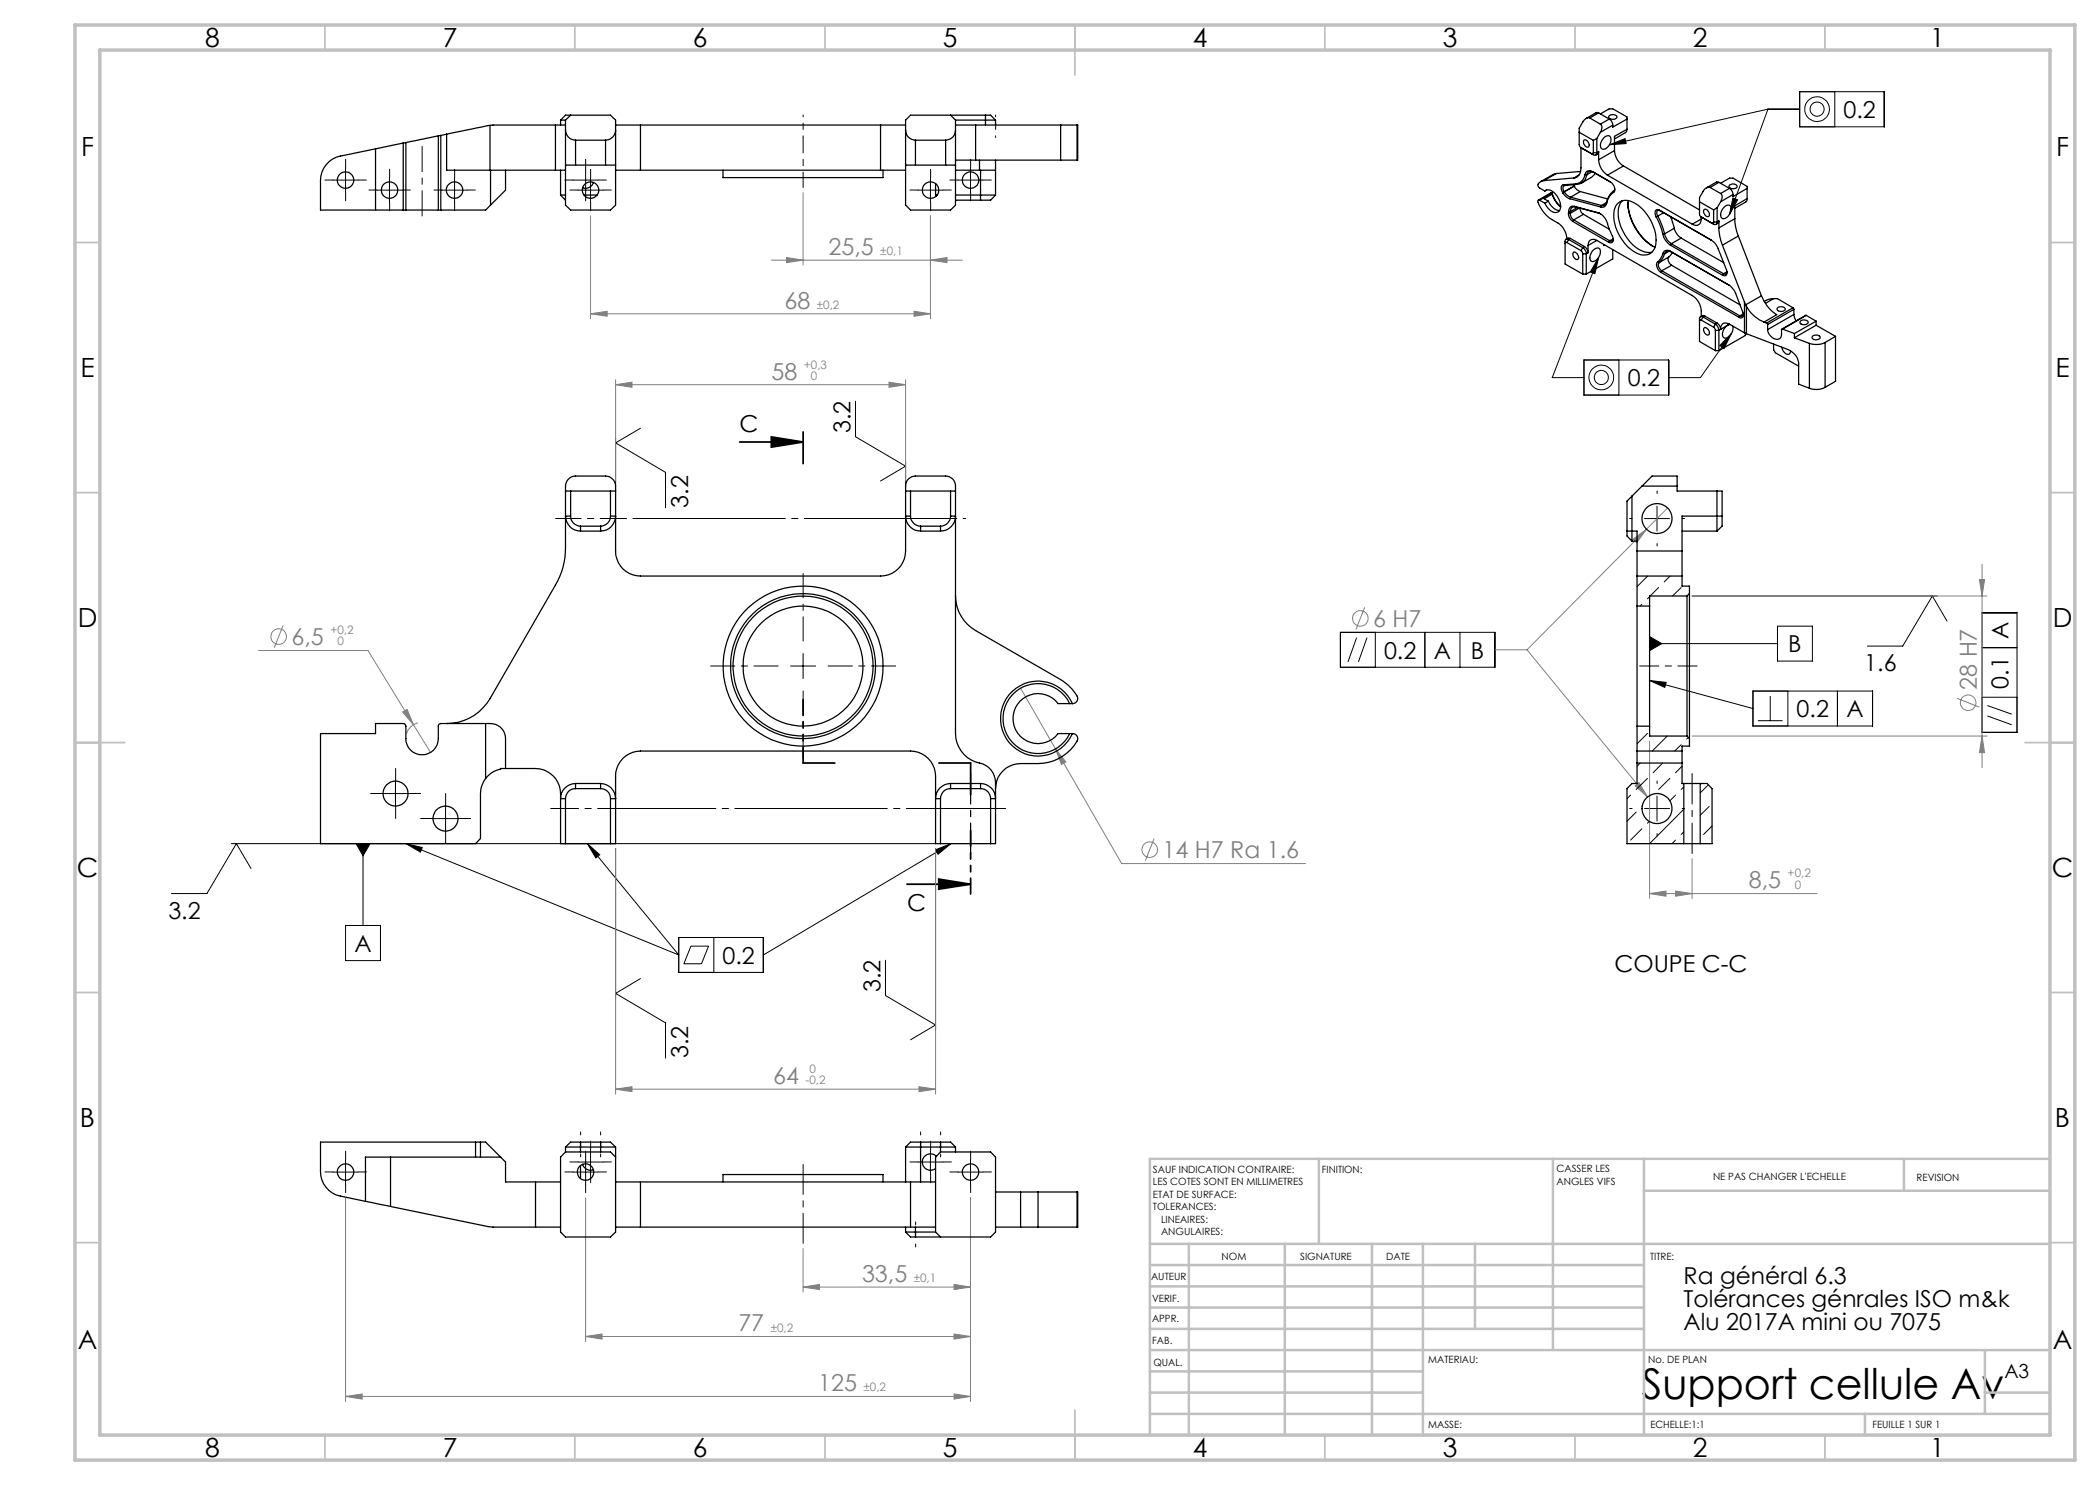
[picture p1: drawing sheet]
<svg xmlns="http://www.w3.org/2000/svg" width="420mm" height="297mm" viewBox="0 0 420 297" stroke-linecap="round" stroke-linejoin="round" font-family="sans-serif">
<g fill="none" stroke="#808080" stroke-width=".2">
<path d="M160.6 38.5v14.5M118.1 43.2v20.5M154.3 52h38.2M157.3 51.5l3.3 .5-3.3 .5zM186.1 52l3.3-.5v1zM186.1 43.2v20.5M118.1 62.8h68M118.1 62.8l3.3-.5v.9zM123.1 76.9l3.3-.5v1.1zM123.1 75.9v20.3M123.1 76.9h58M177.8 76.4l3.3 .5-3.3 .6z"/>
<path d="M181.1 75.9v20.3M182.8 62.3l3.3 .5-3.3 .4zM326.6 107.8l2.7-1.9-2 2.6zM333.5 101.6l-28.1 28.4M338.4 119.2h59M395.9 115.9h1l-.5 3.3zM396.4 112.9v40.7M51.7 130.1h21.9l9.1 14.9M56.6 125.1l-1.7 4.4M204.1 137.7l20.2 35h36.8M272.9 121.5l-1.7 4.4M299 130h6.4"/>
<path d="M305.4 130l24.1 29.4M391.4 139.7l4.5 1.7M80.5 142.4l.9-.5 1.3 3.1zM82.7 145l3.4 5.5M83.6 144.6a3.2 3.2 0 0 0-2.3 2.2M211.1 149.8l2.1 2.6-.9 .5zM327 157.2l.8-.7 1.7 2.9zM329.9 148.2v31.5M338.4 147.2h59M396.4 147.2l.5 3.3h-1zM123.1 169.7v49.1M187.1 169.7v49.1"/>
<path d="M230.8 167.7l-1.7 4.5M329.9 178.7h33.5M329.9 178.7l3.3-.5v1zM335.1 178.2l3.3 .5-3.3 .5zM338.4 171.7v8M123.1 217.8l3.3-.5v1zM123.1 217.8h64M183.8 217.3l3.3 .5-3.3 .5zM69.1 239.6v40.7M117.1 239.6v28.7M194.1 239.6v40.7M160.6 249.7v8.7"/>
<path d="M160.6 257.4h33.5M160.6 257.4l3.3-.5v1zM190.8 256.9l3.3 .5-3.3 .5zM69.1 279.3h125M69.1 279.3l3.3-.5v1zM117.1 267.3l3.3-.5v1zM117.1 267.3h77M190.8 278.8l3.3 .5-3.3 .5zM190.8 266.8l3.3 .5-3.3 .5z"/>
<circle cx="55.7" cy="127.3" r="1.56"/>
<circle cx="272.1" cy="123.7" r="1.55"/>
<circle cx="393.6" cy="140.5" r="1.55"/>
<circle cx="229.9" cy="169.9" r="1.56"/>
</g>
<g fill="none" stroke="#000" stroke-width=".2">
<path d="M359.9 18.3h17v7.1h-17zM367 18.3v7.1M66.6 36h5M69.1 33.5v5M75.4 38h5M77.9 35.5v5M88.4 38h5M90.9 35.5v5M114.6 36h5M115.6 38h5M117.1 33.5v5M118.1 35.5v5"/>
<path d="M183.6 38h5M186.1 35.5v5M191.6 36h5M194.1 33.5v5M321.9 29l3.1-1.3 .2 1zM346.6 39.6l.9 .4-1.6 2.9zM353.6 21.8h6.3M353.6 21.8l-7.7 21.1M353.6 21.8l-31.7 7.2M319.7 51.5l-.7 3.2-.9-.3zM319.7 51.5l-9.3 24h6.4M316.8 72h16.9v7h-16.9z"/>
<path d="M323.8 72v7M346.3 66.7l-6.2 8.8h-6.4M346.3 66.7l-1.5 3-.8-.6zM123.1 87.6v9.6M128.1 85.7l-5 2.9 10 5.9v7.1M171.1 80.3v7l10 5.9-5 3M181.1 92.2v5M328.9 103.7h5M331.4 101.2v5M338.4 119.2h49.1M158.1 133.2h5M160.6 130.7v5"/>
<path d="M268.1 126.5h30.9v7h-30.9zM271.3 127.5l-1.7 4.9M273.4 127.5l-1.7 4.9M275.1 126.5v7M285 126.5v7M292 126.5v7M329.9 136.1l20.7 5.6M329.9 128.7h25.6M329.9 136.1l3.3 .4-.2 1zM329.9 127.3l2.5 1.4-2.5 1.4zM350.6 138.2h23.9v7h-23.9zM354 139.2v4.9"/>
<path d="M355.5 125.2h7v7h-7zM357.6 138.2v7M367.5 138.2v7M389.4 124.2l-2.9-5-6 10h-7M396.4 122.6h7v23.9h-7zM396.4 139.4h7M396.4 129.5h7M76.6 158.7h5M79.1 156.2v5M331.4 159.2v5M351.6 144.1h4.9M397.5 143.2l4.8 1.8"/>
<path d="M397.5 141.1l4.8 1.7M46.2 168.7h140.9M50.2 173.7l-2.9-5-5.9 10h-7.1M71.2 168.7h2.8l-1.4 2.5zM72.6 168.7v16.4M81.2 168.7l54.5 22.3-18.2-22.3M81.2 168.7l3.3 .8-.4 .9zM86.6 163.7h5M89.1 161.2v5M117.5 168.7l2.4 2.3-.7 .6zM123.1 169.7v30M187.1 170l3.1-1.3-2.6 2.1z"/>
<path d="M187.1 169.7v36.3M190.2 168.7l-37.5 22.3M328.9 161.7h5M69.1 185.1h7v7h-7zM128.1 195.7l-5 3 10 5.9v7M135.7 187.5h17v7h-17zM138.2 189.2h3.5l-1.4 3.6h-3.5zM142.8 187.5v7M177.1 192v7.1l10 5.9-5 3M66.6 234.4h5M69.1 231.9v5M114.6 234.4h5"/>
<path d="M115.6 232.4h5M117.1 231.9v5M118.1 229.9v5M183.6 232.4h5M186.1 229.9v5M191.6 234.4h5M194.1 231.9v5"/>
<circle cx="363.4" cy="21.8" r="1.42"/>
<circle cx="363.4" cy="21.8" r="2.47"/>
<circle cx="320.3" cy="75.5" r="2.47"/>
<circle cx="320.3" cy="75.5" r="1.4"/>
</g>
<path d="M147.9 88.4h12.7M154.3 87.4l6.3 1-6.3 1zM181.4 176.8h12.7M187.7 175.8l6.4 1-6.4 1z" fill="none" stroke="#000" stroke-width=".35"/>
<path d="M194.1 154.7v16M338.4 154.7v16M194.1 170.7v-16" fill="none" stroke="#000" stroke-width=".2" stroke-dasharray="30.5 1.3 1.3 1.3" stroke-dashoffset="24.4"/>
<path d="M201.1 161.7h-77.8" fill="none" stroke="#000" stroke-width=".2" stroke-dasharray="30.5 1.3 1.3 1.3" stroke-dashoffset="10.6"/>
<path d="M193.1 103.7h-68.3" fill="none" stroke="#000" stroke-width=".2" stroke-dasharray="30.5 1.3 1.3 1.3" stroke-dashoffset="-1.8"/>
<path d="M84.4 29.3v13.9M125.1 103.7h-14" fill="none" stroke="#000" stroke-width=".2" stroke-dasharray="30.5 1.3 1.3 1.3" stroke-dashoffset="25.4"/>
<path d="M125.1 161.7h-15" fill="none" stroke="#000" stroke-width=".2" stroke-dasharray="30.5 1.3 1.3 1.3" stroke-dashoffset="24.9"/>
<path d="M155.6 133.2h-13.5M160.6 128.2v-13.5M160.6 138.2v13.5M165.6 133.2h13.5" fill="none" stroke="#000" stroke-width=".2" stroke-dasharray="30.5 1.3 1.3 1.3" stroke-dashoffset="25.6"/>
<g fill="none" stroke="#000" stroke-width=".2" stroke-dasharray="30.5 1.3 1.3 1.3">
<path d="M66.6 36h-1.6M69.1 33.5v-1.6M69.1 38.5v1.7M71.6 36h1.7M75.4 38h-1.6M77.9 35.5v-1.6M80.4 38h1.7M88.4 38h-1.6M90.9 35.5v-1.6M93.4 38h1.7M114.6 36h-1.6M115.6 38h-1.6"/>
<path d="M117.1 33.5v-1.6M117.1 38.5v1.7M118.1 35.5v-1.6M119.6 36h1.7M120.6 38h1.7M183.6 38h-1.6M186.1 35.5v-1.6M188.6 38h1.7M191.6 36h-1.6M194.1 33.5v-1.6M194.1 38.5v1.7M196.6 36h1.7"/>
<path d="M77.9 40.5v1.7M90.9 40.5v1.7M118.1 40.5v1.7M186.1 40.5v1.7M331.4 98.7v-.5M326.4 103.7h-.5M331.4 108.7v.5M336.4 103.7h.5M76.6 158.7h-2.5M79.1 156.2v-2.5M81.6 158.7h2.5M331.4 156.7v-.5"/>
<path d="M79.1 161.2v2.5M86.6 163.7h-2.5M89.1 161.2v-2.5M89.1 166.2v2.5M91.6 163.7h2.5M326.4 161.7h-.5M331.4 166.7v.5M336.4 161.7h.5M66.6 234.4h-1.6M69.1 231.9v-1.7M69.1 236.9v1.6M71.6 234.4h1.7"/>
<path d="M114.6 234.4h-1.6M115.6 232.4h-1.6M117.1 231.9v-1.7M117.1 236.9v1.6M118.1 229.9v-1.7M118.1 234.9v1.6M119.6 234.4h1.7M120.6 232.4h1.7M183.6 232.4h-1.6M186.1 229.9v-1.7M186.1 234.9v1.6M188.6 232.4h1.7"/>
<path d="M191.6 234.4h-1.6M194.1 231.9v-1.7M194.1 236.9v1.6M196.6 234.4h1.7"/>
</g>
<path d="M160.6 23v4.5M199.1 27.5v-4.5" fill="none" stroke="#000" stroke-width=".2" stroke-dasharray="30.5 1.3 1.3 1.3" stroke-dashoffset="30.1"/>
<path d="M160.6 27.5v10" fill="none" stroke="#000" stroke-width=".2" stroke-dasharray="30.5 1.3 1.3 1.3" stroke-dashoffset="27.4"/>
<path d="M327.9 133.2h11.5" fill="none" stroke="#000" stroke-width=".2" stroke-dasharray="30.5 1.3 1.3 1.3" stroke-dashoffset="26.6"/>
<path d="M116.1 231.4v-5M120.1 231.4v-5M184.1 231.4v-5M188.1 231.4v-5M183.1 244.4v5" fill="none" stroke="#000" stroke-width=".2" stroke-dasharray="30.5 1.3 1.3 1.3" stroke-dashoffset="29.9"/>
<path d="M160.6 232.9v15.8" fill="none" stroke="#000" stroke-width=".2" stroke-dasharray="30.5 1.3 1.3 1.3" stroke-dashoffset="24.5"/>
<path d="M160.6 152.6v-12.7M194.1 178.8v-12.7" fill="none" stroke="#000" stroke-width=".35" stroke-dasharray="6.3 1.3 1.3 1.3 1.3 1.3" stroke-dashoffset="3.2"/>
<path d="M160.6 92.7v-6.3M167 152.6h-6.4M194.1 152.6h-6.3M194.1 159v-6.4" fill="none" stroke="#000" stroke-width=".35" stroke-dasharray="6.3 1.3 1.3 1.3 1.3 1.3"/>
<g fill="none" stroke="#c0c0c0" stroke-width=".35">
<path d="M65 5v5M115 5v5M165 5v5M215 5v10M265 5v5M315 5v5M365 5v5M15 48.5h5M410 48.5h5M15 98.5h5M410 98.5h5M15 148.5h10"/>
<path d="M405 148.5h10M15 198.5h5M410 198.5h5M15 248.5h5M410 248.5h5M65 287v5M115 287v5M165 287v5M215 282v10M265 287v5M315 287v5M365 287v5"/>
</g>
<g fill="none" stroke="#c0c0c0" stroke-width=".5">
<path d="M263.8 231.8v17M310.6 231.8v38.2M328.8 231.8v55.2M328.8 238.2h81.2M380.8 231.8v6.4M410 231.8h-180v55.2M230 248.8h180M230 257.3h98.8M230 253h98.8M237.8 248.8v38.2M257 248.8v38.2M274.4 248.8v38.2"/>
<path d="M284.6 248.8v38.2M295 248.8v17M230 265.8h98.8M230 261.5h98.8M230 278.5h54.6M230 274.3h54.6M230 270h180M397 278.5h13M397 270v12.8M230 282.8h180M373 282.8v4.2"/>
</g>
<path d="M15 5h400v287h-400zM20 10h390v277h-390z" fill="none" stroke="#c0c0c0" stroke-width=".7"/>
<g fill="#000">
<path d="M154.3 87.4l6.3 1-6.3 1zM187.7 175.8l6.4 1-6.4 1z"/>
<path d="M81.2 168.7l3.3 .8-.4 .9zM117.5 168.7l2.4 2.3-.7 .6zM187.1 170l3.1-1.3-2.6 2.1zM71.2 168.7l1.4 2.5 1.4-2.5zM346.6 39.6l.9 .4-1.6 2.9zM321.9 29l3.1-1.3 .2 1zM346.3 66.7l-1.5 3-.8-.6zM319.7 51.5l-.7 3.2-.9-.3zM329.9 136.1l3.3 .4-.2 1zM329.9 127.3l2.5 1.4-2.5 1.4z"/>
</g>
<g fill="#808080">
<path d="M177.8 76.4l3.3 .5-3.3 .6zM123.1 76.9l3.3-.5v1.1zM183.8 217.3l3.3 .5-3.3 .5zM123.1 217.8l3.3-.5v1zM190.8 266.8l3.3 .5-3.3 .5zM117.1 267.3l3.3-.5v1z"/>
<path d="M80.5 142.4l2.2 2.6-1.3-3.1zM211.1 149.8l1.2 3.1 .9-.5zM118.1 62.8l3.3-.5v.9zM182.8 62.3l3.3 .5-3.3 .4zM157.3 51.5l3.3 .5-3.3 .5zM186.1 52l3.3-.5v1zM329.9 178.7l3.3-.5v1zM335.1 178.2l3.3 .5-3.3 .5zM326.6 107.8l.7 .7 2-2.6zM327 157.2l2.5 2.2-1.7-2.9zM69.1 279.3l3.3-.5v1zM190.8 278.8l3.3 .5-3.3 .5zM160.6 257.4l3.3-.5v1zM190.8 256.9l3.3 .5-3.3 .5z"/>
<path d="M395.9 115.9h1l-.5 3.3zM396.4 147.2l.5 3.3h-1z"/>
</g>
<g fill="none" stroke="#000" stroke-width=".25">
<path d="M75.1 29.8l-7 1.4a5 5 0 0 0-4 4.9v5.9h16.5M75.1 29.8v12.2M80.6 28.6v13.4M80.6 28.6l-5.5 1.2M81.2 28.5l-.6 .1M81.2 28.5v13.5M87.7 27.2l-6.5 1.3M87.7 27.2v14.8M88.2 27.1l-.5 .1M88.2 27.1v14.9M89.3 26.8v7.2h8.7M89.3 26.8l-1.1 .3"/>
<path d="M98 25.1l-8.7 1.7M98 34h13.1M98 25.1v8.9M98.1 34v7M101.1 34v4l-3 3M111.1 25h2M111.1 34h2M111.1 25l-13.1 .1M111.1 25v9M112.1 24h1M112.1 39h1M112.1 24v1"/>
<path d="M112.1 34v5M112.1 39l1 1M113.1 26a2.05 2.05 0 0 0 2 2M113.1 33h2M114.1 23h-1l-1 1M114.1 23h8l1 1v17l-1 1h-8l-1-1v-17M114.1 23l-1 1M115.1 28v5M115.1 28h6M115.1 33h6M116.8 39h2.6M118.7 36.5a1.69 1.69 0 0 1-2.2 1.1"/>
<path d="M121.1 33h2M121.1 28v5M123.1 26a2.05 2.05 0 0 1-2 2M123.1 25h5M123.1 34h5M128.1 25v9M128.1 25h48M128.1 34h48M144.6 34v1.5h32v-1.5M176.1 25h5M176.1 34h5M176.1 25v9"/>
<path d="M181.1 26a1.99 1.99 0 0 0 2 2M181.1 33h2M183.1 28h6M183.1 28v5M183.1 33h6M187.1 39h.3M187.1 36.7v2.3M187.1 39l.2 .2M189.1 33h2M189.1 28v5M190.1 23l1 1M191.1 26a1.99 1.99 0 0 1-2 2"/>
<path d="M191.1 32h4M191.1 25h4M191.1 34h4.8M191.1 24h8M191.1 39h8M195.1 25h17M195.1 25v7M195.1 32h17M195.9 34h3.2M195.9 32v2M196.1 34v6M197.1 23h1l1 1"/>
<path d="M197.1 23h-15l-1 1v17l1 1h8l1-1v-17M197.1 23v2M199.1 39l-1 1h-2M199.1 24v1M199.1 32v7M212.1 32h3.3M212.1 25h3.3M212.1 25v7M215.4 25h.1v7h-.1M215.4 25v7M308.8 36.1a1.03 1.03 0 0 0-1.1 1.2l1.3 .9M309 38.2a1.77 1.77 0 0 1 2.4 1 2.66 2.66 0 0 1 .4 3.1 1.5 1.5 0 0 1-2.2-.7l-.6-1"/>
<path d="M309.3 38l-.3 .2M310.4 38.6h-.3l-2.4 1.4M310.4 38.6l-2.5 1.4M310.4 38.6h.1M310.4 38.8l.9 1.7 .8 .9M310.4 38.6l.8 1.7 .9 1M310.4 38.8l-1.6 1 .9 .4M310.4 38.6v.2M311.3 34.7l-.7 .2-2.5 1.4M311.3 34.7l-2.5 1.4M312.6 38.6h.1M312.6 38.6a2.67 2.67 0 0 0 1.4 1.2"/>
<path d="M312.7 37a.97 .97 0 0 0-.1 1.6M312.7 37l.2 .1M312.8 38.4l.5 .5 .8 .5M312.8 38.3v.1M312.8 38.3l-.2 .3M312.8 38.4l-.2 .2M312.9 37.1a.74 .74 0 0 0-.1 1.2M314 39.8l6.2 1.6M314.1 39.4l-.1 .4M314.1 39.4l6.2 1.7M314.6 36.9l.2 .3M314.8 37.2a2.22 2.22 0 0 0 1.3 1.1"/>
<path d="M314.8 37.2h.1M314.8 35.6l-6 .5M314.8 37.2l-2 1.2M314.8 37.2l-2 1.1M315.2 36.8l-2.5 .2M315.2 36.8l.3 .1M315.5 36.9l-2.6 .2M315.8 35l-1 .6M315.8 26.5l2.9 1.6M316.1 38.3l5.4 1.5M316.1 38.3l-2 1.1M316.1 34.3l-4.8 .4"/>
<path d="M316.2 29.5v4.1a1.76 1.76 0 0 1-1.4 2M316.2 29.5l2.1 1.3M316.2 29.5l2.5 1.4M316.8 28a.92 .92 0 0 1 .9 .5 .92 .92 0 0 1-.1 .9 .99 .99 0 0 1-.8-1.4zM317 34.9a2.12 2.12 0 0 1-1.8 1.9M317 34.9l.4 .1M317.4 35a2.16 2.16 0 0 1-1.9 1.9M318 23.6a1.25 1.25 0 0 0-1.5 .8l-.7 1.2v3.4l.4 .5M318 23.6l2.1 1.2M318.3 30.8l.4 .1M318.5 34.3l-1.1 .7M318.6 34.4l3.5 2a1.48 1.48 0 0 1 .6 2.1"/>
<path d="M318.6 34.4a.93 .93 0 0 0-1.6 .5M318.6 34.4l.1 .1a.83 .83 0 0 0-1.3 .5M318.7 30.5l-.2 .3h-.2M318.7 28.1v2.4M318.7 30.5h.7M319 34.6l-.6 .8-2.1 1.2M319.4 30.5a.42 .42 0 0 1-.2 .5 .42 .42 0 0 1-.5-.1M319.4 27.7l-.7 .4M319.4 27.7v2.8M319.7 30.3l-.1 .4-.4 .3M319.7 32a3.9 3.9 0 0 0 1.8 3M319.7 22.6l-.5-.1-1.9 1.2"/>
<path d="M319.7 30.3v1.7M319.7 30.3l-.3 .2M319.7 22.6l-1.7 1M319.7 22.6l2.1 1.2M320.1 24.8a1.16 1.16 0 0 1 0 1.7M320.1 26.5l-.7 1.2M320.1 22.8l1.7-1h.7l2.9 1.6v2.5M320.8 27.5a.72 .72 0 0 1 .8-.4 .72 .72 0 0 1 .6 .7 1.88 1.88 0 0 1-1.7 2 1.19 1.19 0 0 1 0-1.8zM321.5 35l17 9.8M321.8 23.2a.98 .98 0 0 1 1.6 .3 1 1 0 0 1-1.7-.1zM321.8 23.8a1.38 1.38 0 0 1 .7 1.2M321.8 23.8l-1.7 1"/>
<path d="M322.5 25l-2.4 1.5M322.7 38.5a3.5 3.5 0 0 0-1.4 2.2M322.8 38.2a4 4 0 0 0-1.5 2.3M322.8 38.2l-.1 .3M322.9 30.1a3.9 3.9 0 0 0 1.8 3.1M322.9 30.1l-3.2 1.9M323 37.8l-.2 .4M324.7 33.2l-3.2 1.8M324.7 33.2l15.2 8.8M325.4 25.9l-.2 .5-2.3 1.4M325.4 23.8l-2.9 1.6v-.4M325.4 25.9l-2.5 1.4v2.8"/>
<path d="M342 37.5a1.25 1.25 0 0 0-1.4 .8l-.7 1.2v3.5l.4 .4M342 37.5l2.1 1.2M343.8 36.5l-.5-.1-2 1.2M343.8 36.5l-1.8 1M343.8 36.5l2.1 1.2M344.1 38.7a1.32 1.32 0 0 1 0 1.7M344.1 36.7l1.8-1.1h.7l2.8 1.7v2.4M345.9 37.7a1.6 1.6 0 0 1 .7 1.2M345.9 37a.93 .93 0 0 1 1.5 .4 .97 .97 0 0 1-1.6-.2zM345.9 37.7l-1.8 1M346.6 38.9l-2.5 1.5M349.4 39.7l-.2 .6-2.2 1.4"/>
<path d="M349.4 37.7l-2.8 1.6v-.4M349.4 39.7l-2.4 1.5v2.5M80.6 42h.6M81.2 42h6.5M87.7 42h.5M98.1 41l-1 1h-8.9M191.1 40h5M307.9 40a.27 .27 0 0 0-.3 .1 .27 .27 0 0 0 0 .4 7.3 7.3 0 0 0 4 4.1 4.1 4.1 0 0 1 1.8 3.2M307.9 40l1.1 .6M309.7 40.2a2.81 2.81 0 0 0 2.2 1.9M309.7 40.2l-.7 .4M313.4 48.5a.21 .21 0 0 0-.3 0 .21 .21 0 0 0-.1 .2"/>
<path d="M313.4 48.5l2.8 1.6M313.7 42.6a1.93 1.93 0 0 0 .9 1.7M313.7 42.6l.3 .1M313.7 42.3v.3M313.7 47.9a.42 .42 0 0 0-.5-.1 .42 .42 0 0 0-.2 .5v4.5l3.5 2M313.7 42.3h.4M313.7 47.9l2.8 1.6M313.7 47.9l-.3 .6M314 42.7a1.49 1.49 0 0 0 .7 1.3M314.1 47.7l-.4-.1-.5 .2M314.1 42.3l-.1 .4M314.1 47.7l2.8 1.6"/>
<path d="M314.1 47.7l-.4 .2M314.6 44.3l7.2 4.2M314.7 50.5a.92 .92 0 0 1 .8 .4 .92 .92 0 0 1 0 1 .99 .99 0 0 1-.8-1.4zM314.7 44l7.2 4.2M314.7 44l-.1 .3M314.9 41.3a.91 .91 0 0 0-1.2 1M314.9 41.3l4.7 1.2M314.9 41.3l.2 .1M315.1 41.4a.8 .8 0 0 0-1 .9M315.1 41.4l4.7 1.2M315.5 41.5l-1.4 .8M315.9 41.6l-1.9 1.1"/>
<path d="M316 41.6a1.49 1.49 0 0 0 .7 1.3M316.2 50.1l.3 .7M316.5 49.5a1.6 1.6 0 0 1 .8 1.3M316.5 50.8h.8M316.5 49.5l-.3 .6M316.5 50.8v4M316.5 54.8h.8M316.7 42.9l5.2 3M316.7 42.9l-2 1.1M316.9 49.3a1.6 1.6 0 0 1 .7 1.2M316.9 49.3l-.4 .2M317.3 50.8v4"/>
<path d="M317.6 49.1v1.4M317.6 50.5l-.3 .3M318.7 50a.74 .74 0 0 1 .7-.4 .74 .74 0 0 1 .7 .6 1.88 1.88 0 0 1-1.8 2.1 1.6 1.6 0 0 1 .4-2.3zM319.4 48.1l19.1 11a3.9 3.9 0 0 1 1.8 3.1v1.1M319.4 48.1a1.09 1.09 0 0 0-1.3-.1 1.09 1.09 0 0 0-.5 1.1M319.4 48.1l-1.8 1M319.6 42.5a3.5 3.5 0 0 1 2.1 2.9l.5 1.2a1.81 1.81 0 0 1 .3 1.9l-.3 .1-.4-.1M319.6 42.5l.2 .1M319.8 42.6l.3 .2M320.3 41.1l-.1 .3M320.8 48.9v.2l.2-.1M321.3 40.7a.86 .86 0 0 1-1.1 .7"/>
<path d="M321.3 40.5a.76 .76 0 0 1-1 .6M321.3 40.5v.2M321.3 40.5l-1 .6M321.9 48.2l-.1 .3M322.5 49.9v1.9l-5.2 3M322.7 47.8l-.3 .4h-.5M322.7 47.8l-.8 .4M323.4 40.9a2.6 2.6 0 0 1 3.5-.3 8.8 8.8 0 0 1 4.1 8.7 2.41 2.41 0 0 1-3.7 1.3 9 9 0 0 1-4.4-8.6zM324.4 40.1a5.2 5.2 0 0 0-.2 5.4 7.7 7.7 0 0 0 5.2 5l1-.1M325.6 40.1a10.6 10.6 0 0 0 5.4 9.4M325.6 40.5a11.5 11.5 0 0 0 5 8.8M331.2 43.4l1 2.1 .4 1.3"/>
<path d="M331.5 52.4a1.58 1.58 0 0 0 .7 2.1M331.5 52.4l.3 .1M331.5 43.2l.9 1.8 .5 1.8M331.5 43.2l-.3 .2M331.8 52.5a1.16 1.16 0 0 0 .6 1.6M331.9 42a.6 .6 0 0 0-.8 .1 .6 .6 0 0 0-.1 .8l.2 .5M331.9 42l.2 .2-.4-.2-.3 .3 .1 .9M331.9 42l10.4 6M332.2 54.5l15.6 9M332.4 54.1l15.6 9.1M332.4 54.1l-.2 .4M332.6 50.7a3.4 3.4 0 0 1-1.1 1.7"/>
<path d="M332.6 46.8a3.5 3.5 0 0 0 1.5 2.2M332.6 50.7l.3 .1M332.7 42.5l-1.2 .7M332.9 46.8a3 3 0 0 0 1.4 2M332.9 50.8l-.3 .7-.8 1M332.9 46.8h-.3M333.8 51.4a1.18 1.18 0 0 0 .5 1.7M333.8 51.4l-2 1.1M333.9 50.2l-1 .6M334.1 50.3l11.7 6.7a3.8 3.8 0 0 1 1.3 1.7l1.4 3.7a.65 .65 0 0 1 .2 .9 .65 .65 0 0 1-.9 .2M334.1 50.3a.94 .94 0 0 0-1.5 .4M334.1 43.3l.8 2.3"/>
<path d="M334.1 50.3l.2 .1a.8 .8 0 0 0-1.4 .4M334.1 49l10.4 6.1M334.3 48.8l10.4 5.9M334.3 48.8l-.2 .2M334.3 53.1l13.7 7.9M334.3 53.1l-1.9 1M334.5 50.5l-.7 .9M334.9 45.6a3.2 3.2 0 0 0 1.3 2M334.9 45.6l-2 1.2M336.2 47.6l8.5 4.9M336.2 47.6l-1.9 1.2M339.9 40.4l2.8 1.6"/>
<path d="M340.3 43.8a1.1 1.1 0 0 1-.6 1.1 1.1 1.1 0 0 1-1.2-.1M340.3 43.4v.4M340.3 43.4l2.4 1.4M340.3 43.4l.3 .2M340.3 43.8l-1.8 1M340.7 42l.2-.1a.92 .92 0 0 1 .8 .5 .92 .92 0 0 1 0 .9 1.06 1.06 0 0 1-1-1.3zM342.3 48a3.2 3.2 0 0 1 1.3 1.8l1.8 4.4a.61 .61 0 0 1-.1 .8 .61 .61 0 0 1-.8 .1M342.7 44.4a.21 .21 0 0 1-.1 .3 .21 .21 0 0 1-.2-.1l.3 .2M342.7 42v2.4M342.7 44.4h.7M343.4 44.4a.44 .44 0 0 1-.2 .5 .44 .44 0 0 1-.5-.1M343.4 41.6l-.7 .4"/>
<path d="M343.4 41.6v2.8M343.8 44.2l-.2 .4-.4 .3M343.8 45.6a9.5 9.5 0 0 0 .7 3.4M343.8 44.2v1.4M343.8 44.2l-.4 .2M344.1 40.4l-.7 1.2M344.5 49l4.4 11.4M344.7 54.7l-.2 .4M344.8 41.4a.76 .76 0 0 1 .8-.4 .76 .76 0 0 1 .7 .7 1.88 1.88 0 0 1-1.8 2 1.6 1.6 0 0 1 .3-2.3zM345.4 54.4v.1a.38 .38 0 0 1-.3 .4 .38 .38 0 0 1-.4-.2M345.4 54.4l-.7 .3M347 43.7a9.5 9.5 0 0 0 .7 3.5"/>
<path d="M347 43.7l-3.2 1.9M347.7 47.2l-3.2 1.8M347.7 47.2l4.6 12M352.3 59.2a7.7 7.7 0 0 0 3.1 3.7l-2.6 1.5M352.3 59.2l-3.2 1.8M354.7 59.7l-1 .2-.9 .4M354.7 59.7h.8l3.1 1.9M354.7 59.7l-1.6 1M340.3 64a.21 .21 0 0 0-.3 0 .21 .21 0 0 0-.1 .2M340.3 64l2.4 1.4M340.6 63.4a.43 .43 0 0 0-.5-.1 .43 .43 0 0 0-.2 .5v4.5l3.2 1.8M340.6 63.4l2.5 1.4"/>
<path d="M340.6 63.4l-.3 .6M340.9 65.6a.92 .92 0 0 1 .8 .4 .92 .92 0 0 1 0 1 .96 .96 0 0 1-.8-1.4zM341 63.2l-.5-.1-.4 .3M341 63.2l2.4 1.4M341 63.2l-.4 .2M342.7 65.4l.4 .7M343.1 64.8a1.6 1.6 0 0 1 .7 1.3M343.1 66.1h.7M343.1 64.8l-.4 .6M343.1 66.1v4M343.1 70.1h.7M343.4 64.6a1.6 1.6 0 0 1 .7 1.3"/>
<path d="M343.4 64.6l-.3 .2M343.8 66.1v4M344.1 65.9l-.3 .2M345.5 65a1.89 1.89 0 0 0-.8 2.5 1.09 1.09 0 0 0 1.5-.7l.4-.8-.1-.8M345.5 65l-1.4 .9M345.9 64.8a1.06 1.06 0 0 0-1.3-.1 1.06 1.06 0 0 0-.5 1.2M345.9 64.8l3 1.8M345.9 64.8l-.4 .2M346 64.9l-.5 .1M348 63.2l-.2 .3M348.7 62.8l-.7 .4M348.7 62.9l-.2 .3h-.5"/>
<path d="M348.9 60.4l.2 .6M348.9 66.6l.4 .1M348.9 60.4v6.2M349.1 66.7v.4l-5.3 3M349.1 61l.2 .3M349.3 66.7l8.3 3.2a3.3 3.3 0 0 1 2.1 2.9v4l2.2 .8M349.3 61.3a7.1 7.1 0 0 0 3.5 3.1M349.3 61.3v5.4M352.8 64.4l.5 .2M353.3 64.6l.2 .3M353.5 64.9v1M354.7 68.8v1.2l.4 .6 4.6 2.6"/>
<path d="M355.4 61.7a.98 .98 0 0 1 1.6 .2 1 1 0 0 1-1.6-.1zM356.3 69.4a1.45 1.45 0 0 0 1.6 1.4l.2-.6M356.5 65.8l-.2 .1a2.15 2.15 0 0 1-.2 1.7 1.68 1.68 0 0 1-2.5-1.2l-.1-.5M356.5 65.8l2.4 .9M358.6 61.6l.2 .3M358.6 61.6l-5.3 3M358.8 62.9l.4 1.3M358.8 62.9l-5.3 3M358.8 61.9l-5.3 3M358.8 61.9v1M358.9 66.7v.9M358.9 67.6l3 1.1"/>
<path d="M360.1 64.2a.95 .95 0 0 1 1.5 .4 1 1 0 0 1-1.6-.2zM361.2 63.1l-4.8 2.7M361.2 63.1l-4.7 2.7M361.2 63.1l2 1.1M361.9 68.7v8.9M362.6 67.2a.99 .99 0 0 1 1.4 .3 .9 .9 0 0 1-.8 .5 .9 .9 0 0 1-.8-.6zM363.2 65l-4.3 2.6M363.2 65l3.9 2.3M363.2 64.2l-4.3 2.5M363.2 64.2v.8M365 68.5a4.2 4.2 0 0 1-3.1 .2M365 77.5a3.8 3.8 0 0 1-3.1 .1"/>
<path d="M365 68.5v9M367.1 67.3l-2.1 1.2M367.1 67.3v9l-2.1 1.2M113.1 98.2h10M114.1 98.2v5M122.1 98.2v5M181.1 98.2h10M182.1 98.2v5M190.1 98.2v5M326.4 99.2v9M328.4 97.2l2-2h5v2M328.4 97.2l-3 3v6"/>
<path d="M328.4 97.2h7M335.4 97.2v1h9v5M343.4 98.2v8M114.1 103.2a1.99 1.99 0 0 0 2 2M114.1 103.2h-1a3 3 0 0 0 3 3M116.1 105.2v1M116.1 105.2h4M116.1 106.2h4M120.1 105.2v1M122.1 103.2a1.99 1.99 0 0 1-2 2M122.1 103.2h1a3 3 0 0 1-3 3M182.1 103.2a2.05 2.05 0 0 0 2 2"/>
<path d="M182.1 103.2h-1a3 3 0 0 0 3 3M184.1 105.2h4M184.1 106.2h4M184.1 105.2v1M188.1 105.2v1M190.1 103.2a2.05 2.05 0 0 1-2 2M190.1 103.2h1a3 3 0 0 1-3 3M191.1 119.2a8.1 8.1 0 0 0 4 6.9l17 9.8a7.7 7.7 0 0 1 3.4 3.8l-.3 .7-.7 .3M325.4 106.2v1l1 1M325.4 106.2h2v4M326.4 108.2h1M327.4 110.2v5"/>
<path d="M327.4 115.2h9M327.4 115.2v6M327.4 110.2h9M336.4 110.2v5M336.4 106.2h7M336.4 115.2v2h1.5v1.5M337.4 119.2v28M337.4 119.2h-7.5v2M337.9 118.7v29M337.9 118.7l-.5 .5M344.4 103.2v2l-1 1M344.4 103.2h-8v7"/>
<path d="M327.4 121.2v24M327.4 121.2h2.5M329.9 121.2v24M89.3 144.7a10 10 0 0 0 8.7-5l13.1-22.7a14.4 14.4 0 0 0 2-7.5v-12.3a2.05 2.05 0 0 1 2-2h6a2.05 2.05 0 0 1 2 2v13a4.9 4.9 0 0 0 5 5h48a5 5 0 0 0 5-5v-13a1.99 1.99 0 0 1 2-2h6a1.99 1.99 0 0 1 2 2v49.5a6.2 6.2 0 0 0 5.5 6.1 4.1 4.1 0 0 1 2.5 3.7v12.2h-12v-13.5a5.1 5.1 0 0 0-5-5h-54a5 5 0 0 0-5 5v13.5h-11v-10a5.1 5.1 0 0 0-5-5h-7v.1a4.9 4.9 0 0 0-3 1.9M97.1 144.7v11M101.1 153.7v-6a3 3 0 0 0-3-3h-9.9a.49 .49 0 0 0-.5 .5 5.5 5.5 0 0 1-1 4.8 3.3 3.3 0 0 1-3.5 .7 3.3 3.3 0 0 1-2-3v-2.5a.54 .54 0 0 0-.6-.5h-5.5v2h-11v22h31l1-1v-9a5.2 5.2 0 0 1 1-3M113.1 159.7v9M115.1 156.7a3 3 0 0 0-3 3h1M115.1 157.7a1.99 1.99 0 0 0-2 2M115.1 156.7h5M115.1 157.7h5M115.1 156.7v1"/>
<path d="M120.1 156.7a3 3 0 0 1 3 3h-1M120.1 157.7a1.93 1.93 0 0 1 2 2M120.1 156.7v1M122.1 159.7v9M188.1 159.7v9M190.1 157.7a1.99 1.99 0 0 0-2 2M190.1 156.7a3 3 0 0 0-3 3h1M190.1 156.7v1M190.1 156.7h6M190.1 157.7h6M196.1 156.7a3 3 0 0 1 3 3h-1M196.1 157.7a1.99 1.99 0 0 1 2 2"/>
<path d="M196.1 156.7v1M198.1 159.7v9M213.9 140.7a7 7 0 0 0-10.6-2.5 7 7 0 0 0 0 11 7 7 0 0 0 10.6-2.5M214.5 140.7a7.5 7.5 0 0 0-11.5-2.9 7.5 7.5 0 0 0 0 11.8 7.5 7.5 0 0 0 11.5-2.9M214.5 146.7a1.01 1.01 0 0 1 .9 1.5 9.1 9.1 0 0 1-7.8 4.5h-3.5a5.1 5.1 0 0 0-5 5M214.5 140.7h-2.9a5 5 0 0 0-7.4-.7 5 5 0 0 0 0 7.4 5 5 0 0 0 7.4-.7h2.9M327.4 150.2v2.4M327.4 152.6v4.1h-1l-1 1v11h11.4M327.4 150.2h9M327.4 145.2v5M327.4 145.2h2.5M327.4 152.6h9"/>
<path d="M329.9 145.2v2h7.5M336.4 150.2v2.4M336.4 152.6v4.1h.4M336.8 156.7h3.2M336.8 156.7v12M337.4 147.2l.5 .5M337.9 147.7v1.5h-1.5v1M340 156.7h1.4l1 1v11h-2.4M340 156.7v12M336.8 168.7h3.2M78.1 231.4v9.9M95.1 228.4v3"/>
<path d="M96.1 228.4h-32v5.9a5 5 0 0 0 4 4.9l5 1.1M96.1 228.4h.4a1.06 1.06 0 0 1 1.1 .5l2.5 2.5M96.1 231.4h4M96.1 228.4v3M96.1 231.4h-23v8.9M100.1 231.4l1 1v4h6M107.1 236.4h5M107.1 236.4v9M113.1 229.4h10M113.1 229.4v1M113.1 230.4h9l1 1M116.1 228.4h-2l-1 1"/>
<path d="M116.1 228.4v2M116.1 233.1v2.6M116.1 228.4h4M116.5 232.9a1.68 1.68 0 0 0 2.2 1.1M120.1 228.4h2l1 1M120.1 228.4v2M123.1 236.4h5M123.1 229.4v17l-1 1h-9l-1-1v-15l1-1M128.1 236.4v9M128.1 236.4h54M144.6 236.4v-1.5h32v1.5M181.1 229.4h10"/>
<path d="M181.1 229.4v7M182.1 236.4h5M182.1 236.4v9M184.1 228.4h-2l-1 1M184.1 228.4v8M184.1 228.4h4M187.3 231.2a1.65 1.65 0 0 0-2.3 0 1.65 1.65 0 0 0-.2 2.3 1.65 1.65 0 0 0 2.3 .2M188.1 228.4h2l1 1M188.1 228.4v2M188.1 230.4h10l1 1v15l-1 1h-15M188.1 230.4l-1 1v15M191.1 229.4v1"/>
<path d="M199.1 238.4h5M204.1 238.4v7M204.1 238.4h3.5M207.6 238.4h7.8M207.6 238.4v7M215.4 238.4h.1v7h-.1M215.4 238.4v7M73.1 240.3l5 1M78.1 241.3l20 4.1h9M107.1 245.4h5M123.1 245.4h5M128.1 245.4h54"/>
<path d="M181.1 246.4l1 1h1M181.1 246.4h6M181.1 245.4v1M182.1 245.4h5M183.1 245.4v2M187.1 246.4l1 1M199.1 245.4h5M204.1 245.4h3.5M207.6 245.4h7.8"/>
<circle cx="69.1" cy="36" r="1.65"/>
<circle cx="77.9" cy="38" r="1.66"/>
<circle cx="90.9" cy="38" r="1.65"/>
<circle cx="118.1" cy="38" r="1.65"/>
<circle cx="186.1" cy="38" r="1.66"/>
<circle cx="194.1" cy="36" r="1.64"/>
<circle cx="331.4" cy="103.7" r="2.99"/>
<circle cx="160.6" cy="133.2" r="16"/>
<circle cx="160.6" cy="133.2" r="14.5"/>
<circle cx="160.6" cy="133.2" r="14"/>
<circle cx="160.6" cy="133.2" r="12"/>
<circle cx="79.1" cy="158.7" r="2.5"/>
<circle cx="89.1" cy="163.7" r="2.51"/>
<circle cx="331.4" cy="161.7" r="3"/>
<circle cx="69.1" cy="234.4" r="1.65"/>
<circle cx="117.1" cy="234.4" r="1.65"/>
<circle cx="194.1" cy="234.4" r="1.65"/>
</g>
<g fill="none" stroke="#000" stroke-width=".2">
<path d="M329.5 115.2l-2.1 2.1M329.9 119.3l-.4 .5M331.7 117.5l-1.7 1.7M334 115.2l-1.2 1.2M336.2 117.5l-1.7 1.7M328.4 120.9l-.4 .3M326.1 159l-.7 .7M328 152.6l-.6 .6M329.5 146.7l-2.1 2.1M329.5 155.7l-2.3 2.2M332.5 152.6l-1.9 1.9M333.4 147.2l-3 3"/>
<path d="M334 155.7l-2.3 2.2M335.1 159l-1.1 1.2M336.2 148.9l-1.3 1.3M336.4 153.2l-1.3 1.3M336.8 157.4l-.6 .5M337.7 147.5l-.4 .3M341.7 157l-1.7 1.6M327.2 162.4l-1.8 1.8M328.4 165.8l-2.3 2.2M328.4 161.2v.1M329.8 164.3l-.3 .3M335.1 168l-.7 .7"/>
<path d="M336.8 161.9l-6.9 6.8M336.8 166.4l-.6 .5M341.8 161.3l-1.8 1.8M342.4 165.2l-1.7 1.7"/>
</g>
<text font-size="8.5" x="328.4" y="279.7">Support cellule Av</text>
<g font-size="5.3">
<text x="41" y="9.5">8</text>
<text x="88.5" y="9.5">7</text>
<text x="138.5" y="9.5">6</text>
<text x="188.5" y="9.5">5</text>
<text x="238.5" y="9.5">4</text>
<text x="288.5" y="9.5">3</text>
<text x="338.5" y="9.5">2</text>
<text x="386" y="9.5">1</text>
<text x="16.2" y="31.2">F</text>
<text x="411.2" y="31.2">F</text>
<text x="16.1" y="75.5">E</text>
<text x="411.1" y="75.5">E</text>
<text x="15.5" y="125.5">D</text>
<text x="410.5" y="125.5">D</text>
<text x="15.4" y="175.5">C</text>
<text x="410.4" y="175.5">C</text>
<text x="16" y="225.5">B</text>
<text x="411" y="225.5">B</text>
<text x="15.5" y="269.7">A</text>
<text x="410.5" y="269.7">A</text>
<text x="41" y="291.5">8</text>
<text x="88.5" y="291.5">7</text>
<text x="138.5" y="291.5">6</text>
<text x="188.5" y="291.5">5</text>
<text x="238.5" y="291.5">4</text>
<text x="288.5" y="291.5">3</text>
<text x="338.5" y="291.5">2</text>
<text x="386" y="291.5">1</text>
</g>
<g font-size="4.7">
<text x="368.7" y="23.6">0.2</text>
<text x="325.5" y="77.3">0.2</text>
<text x="147.9" y="86.4">C</text>
<text x="170.1" y="86.7" transform="rotate(-90 170.1 86.7)">3.2</text>
<text x="137.6" y="101.5" transform="rotate(-90 137.6 101.5)">3.2</text>
<text x="276.8" y="131.7">0.2</text>
<text x="286.8" y="131.7">A</text>
<text x="294.2" y="131.7">B</text>
<text x="357.7" y="130.5">B</text>
<text x="401.7" y="127.7" transform="rotate(-90 401.7 127.7)">A</text>
<text x="372.9" y="134.3">1.6</text>
<text x="401.7" y="137.7" transform="rotate(-90 401.7 137.7)">0.1</text>
<text x="359.3" y="143.4">0.2</text>
<text x="369.3" y="143.4">A</text>
<text x="33.7" y="183.8">3.2</text>
<text x="181.4" y="182.1">C</text>
<text x="70.9" y="190.4">A</text>
<text x="144.5" y="192.7">0.2</text>
<text x="322.9" y="194.4">COUPE C-C</text>
<text x="176.1" y="198.4" transform="rotate(-90 176.1 198.4)">3.2</text>
<text x="137.6" y="211.6" transform="rotate(-90 137.6 211.6)">3.2</text>
<text x="336.7" y="256.9">Ra général 6.3</text>
<text x="336.7" y="261.4">Tolérances génrales ISO m&amp;k</text>
<text x="336.7" y="265.9">Alu 2017A mini ou 7075</text>
</g>
<g font-size="4.7" fill="#808080">
<text x="165.7" y="51">25,5</text>
<text x="156.9" y="61.7">68</text>
<text x="154.3" y="75.9">58</text>
<text x="274.7" y="125.4">6 H7</text>
<text x="58.3" y="129">6,5</text>
<text x="395.4" y="138" transform="rotate(-90 395.4 138)">28 H7</text>
<text x="232.5" y="171.6">14 H7 Ra 1.6</text>
<text x="349.8" y="177.7">8,5</text>
<text x="154.6" y="216.8">64</text>
<text x="172.4" y="256.4">33,5</text>
<text x="147.7" y="266.3">77</text>
<text x="163.7" y="278.3">125</text>
</g>
<text font-size="3.9" x="400.9" y="275.5">A3</text>
<g font-size="2.3" fill="#808080">
<text x="176.1" y="51">±0,1</text>
<text x="163.4" y="61.7">±0,2</text>
<text x="160.8" y="73.7">+0,3</text>
<text x="162.2" y="76">0</text>
<text x="66.1" y="126.8">+0,2</text>
<text x="67.5" y="129.1">0</text>
<text x="357.5" y="175.5">+0,2</text>
<text x="358.9" y="177.7">0</text>
<text x="161.9" y="214.6">0</text>
<text x="161.1" y="216.9">-0,2</text>
<text x="182.8" y="256.4">±0,1</text>
<text x="154.1" y="266.3">±0,2</text>
<text x="172.7" y="278.3">±0,2</text>
</g>
<g font-size="2">
<text x="230.6" y="234.6">SAUF INDICATION CONTRAIRE:</text>
<text x="230.6" y="237.1">LES COTES SONT EN MILLIMETRES</text>
<text x="230.6" y="239.6">ETAT DE SURFACE:</text>
<text x="264.4" y="234.6">FINITION:</text>
<text x="311.3" y="234.5">CASSER LES</text>
<text x="311.3" y="237">ANGLES VIFS</text>
<text x="342.6" y="236">NE PAS CHANGER L'ECHELLE</text>
<text x="383.3" y="236.2">REVISION</text>
<text x="230.6" y="242.1">TOLERANCES:</text>
<text x="232.2" y="244.6">LINEAIRES:</text>
<text x="232.2" y="247.1">ANGULAIRES:</text>
<text x="244.3" y="252">NOM</text>
<text x="260" y="251.9">SIGNATURE</text>
<text x="277.2" y="251.9">DATE</text>
<text x="330" y="251.9">TITRE:</text>
<text x="230.2" y="256.1">AUTEUR</text>
<text x="230.4" y="260.3">VERIF.</text>
<text x="230.4" y="264.4">APPR.</text>
<text x="230.5" y="268.8">FAB.</text>
<text x="230.7" y="273.1">QUAL.</text>
<text x="285.7" y="272.5">MATERIAU:</text>
<text x="329.6" y="272.5">No. DE PLAN</text>
<text x="285.6" y="285.5">MASSE:</text>
<text x="330.1" y="285.6">ECHELLE:1:1</text>
<text x="374.5" y="285.6">FEUILLE 1 SUR 1</text>
</g>
</svg>
